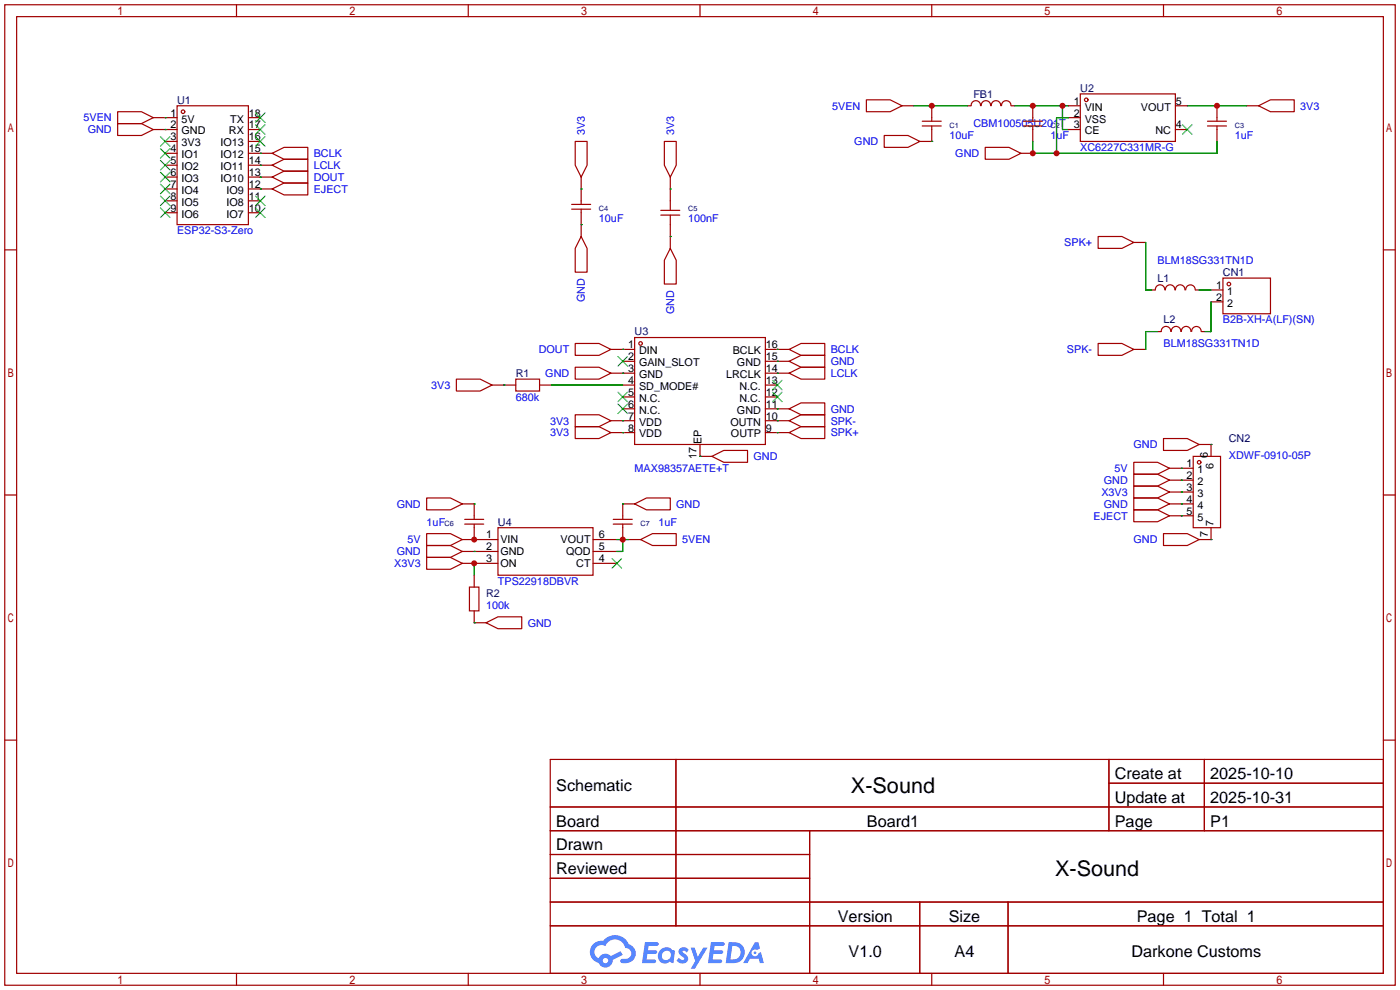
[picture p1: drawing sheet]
<svg xmlns="http://www.w3.org/2000/svg" width="299mm" height="212mm" viewBox="0 0 299 212" stroke-linecap="round" stroke-linejoin="round" font-family="sans-serif">
<g fill="none" stroke="#a10000" stroke-width=".25">
<path d="M1 1h297.2v209.6h-297.2zM3.6 3.6h292.1v204.4h-292.1zM50.5 1v2.6M100.1 1v2.6M149.6 1v2.6M199.1 1v2.6M248.7 1v2.6M1 53.4h2.6M295.7 53.4h2.5M1 105.8h2.6M295.7 105.8h2.5M1 158.2h2.6"/>
<path d="M295.7 158.2h2.5M117.6 162.3h178.1v45.7h-178.1zM117.6 172.5h178.1M117.6 177.5h178.1M144.5 162.3v35.6M173 177.5v30.5M237 162.3v15.2M237 167.4h58.7M257.4 162.3v15.2M117.6 182.6h55.4M117.6 192.8h178.1M117.6 187.7h55.4"/>
<path d="M117.6 197.9h178.1M196.6 192.8v15.2M215.4 192.8v15.2M50.5 208v2.6M100.1 208v2.6M149.6 208v2.6M199.1 208v2.6M248.7 208v2.6"/>
</g>
<g fill="#5487ff">
<path d="M145.3 202.7a1.3 1.3 0 0 1 1.9 .3l-.4 .6a.54 .54 0 0 0-.9-.2l.1 .2a1.34 1.34 0 0 1 .9 1.8 1.47 1.47 0 0 1-2.3-.1l.5-.6 .8 .5a.31 .31 0 0 0 .4-.3 .31 .31 0 0 0-.3-.4 1.12 1.12 0 0 1-.7-1.8z"/>
<path d="M147.6 202.5h.9l.6 2 1.2-2h.9l-2.7 4.6h-.9l1-1.7z"/>
<path d="M137.8 201.4h1.7a1.31 1.31 0 0 1 1.2 .2 .4 .4 0 0 1-.3 .5l-1.8 .1-.1 .9h1.6a.4 .4 0 0 1 .4 .4 .4 .4 0 0 1-.5 .4h-1.6l-.2 1.2h1.4a.46 .46 0 0 1 .5 0 .46 .46 0 0 1 .1 .5l-.4 .2h-2.6z"/>
<path d="M151.9 201.4h1.7a1.32 1.32 0 0 1 1.2 .2 .39 .39 0 0 1-.3 .5l-1.8 .1-.1 .9h1.6a.4 .4 0 0 1 .4 .4 .4 .4 0 0 1-.4 .4h-1.7l-.2 1.2h1.4a.46 .46 0 0 1 .5 0 .46 .46 0 0 1 .1 .5l-.4 .2h-2.6z"/>
<path d="M161.3 201.4h.8l.3 1.3-.6 .4a.75 .75 0 0 0-1.1 .3 .75 .75 0 0 0 .5 1 .75 .75 0 0 0 .9-.7l.5-.2 .6 2.3h-.8l-.3-.9h-1.8l-.5 .9h-1z"/>
<path d="M155.7 201.4l-.6 4.4h1.5a2.27 2.27 0 0 0 2.6-2.2 2.27 2.27 0 0 0-2.7-2.2zM156.5 202.1a1.5 1.5 0 0 1 1.8 1.6 1.5 1.5 0 0 1-1.9 1.4h-.3z"/>
<path d="M141.2 203a1.6 1.6 0 0 0-.3 2.3 1.6 1.6 0 0 0 2.3 .2l.7 .3 .3-2.4-.1-.3-.5-.1a1.58 1.58 0 0 0-2.4 0zM141.8 203.5a.98 .98 0 0 1 1.6 .4 .98 .98 0 0 1-1.1 1.3 .94 .94 0 0 1-.9-.7 .94 .94 0 0 1 .4-1z"/>
<path d="M126.8 201.8a2.37 2.37 0 0 0 1.1 4 1.54 1.54 0 0 0 1.8 1 1.54 1.54 0 0 0 1.2-1.6l2.2-1.1-.5-.8-2 1a1.57 1.57 0 0 0-2.7 .5 1.5 1.5 0 0 1-.7-2.1 1.5 1.5 0 0 1 2.2-.5 2.23 2.23 0 0 1 2.3-1.4 2.23 2.23 0 0 1 2 1.8 1.16 1.16 0 0 1 1.2 1.1 1.16 1.16 0 0 1-1.1 1.2h-.7a.47 .47 0 0 0-.5 .4 .47 .47 0 0 0 .4 .5 2.17 2.17 0 0 0 2.5-.9 2.17 2.17 0 0 0-.3-2.7l-.8-.4a3.2 3.2 0 0 0-5.5-.7l-1.1 .1zM128.8 205.3a.6 .6 0 0 1 1.2 0 .6 .6 0 0 1-1.2 0z"/>
<circle cx="161.4" cy="203.6" r=".28"/>
</g>
<g fill="none" stroke="#a10000" stroke-width=".25">
<path d="M25.1 23.9h5.1l2.6 1.2-2.6 1.3h-5.1zM25.1 26.4h5.1l2.6 1.3-2.6 1.3h-5.1zM32.8 25.1h5M32.8 27.7h5M35.3 30.2h2.5M35.3 32.8h2.5M35.3 35.3h2.5M35.3 37.8h2.5M37.8 22.6h15.3v25.4h-15.3zM53.1 25.1h2.5M53.1 27.7h2.5M53.1 30.2h2.5"/>
<path d="M53.1 32.8h5.1M53.1 35.3h5.1M53.1 37.8h5.1M58.2 32.8l2.5-1.3h5.1v2.5h-5.1zM58.2 35.3l2.5-1.3h5.1v2.6h-5.1zM58.2 37.8l2.5-1.2h5.1v2.5h-5.1zM122.9 30.2h2.6v5.1l-1.3 2.5-1.3-2.5zM124.2 37.8v5.9M142 30.2h2.5v5.1l-1.2 2.5-1.3-2.5zM143.3 37.8v7.2M185.2 21.3h5l2.6 1.3-2.6 1.3h-5zM189 29h5.1l2.5 1.2-2.5 1.3h-5.1z"/>
<path d="M192.8 22.6h2.5M197.1 26.9h4.1M197.1 25.9h4.1M199.1 26.9v3.3h-2.5M199.1 22.6v3.3M209.6 22.6a1.01 1.01 0 0 0-1-1.1 1.01 1.01 0 0 0-1.1 1.1h-.7M209.7 22.6a1.01 1.01 0 0 1 1-1.1 1.01 1.01 0 0 1 1 1.1M210.6 31.5h5l2.6 1.3-2.6 1.2h-5zM211.9 22.6a1.01 1.01 0 0 1 1-1.1 1.01 1.01 0 0 1 1 1.1M214 22.6a1.01 1.01 0 0 1 1.1-1.1 1.01 1.01 0 0 1 1 1.1M216.2 22.6h.7M218.2 32.8h2.5"/>
<path d="M218.7 26.9h4.1M218.7 25.9h4.1M220.7 22.6v3.3M220.7 26.9v3.3M228.3 25.1h2.6M228.3 27.7h2.6M228.3 22.6h2.6M230.9 20.1h20.3v10.1h-20.3zM251.2 27.7h2.5M251.2 22.6h2.5M258.1 26.9h4M258.1 25.9h4"/>
<path d="M260.1 22.6v3.3M260.1 26.9v3.3M266.4 22.6h2.6M269 22.6l2.5-1.3h5.1v2.6h-5.1zM35.3 40.4h2.5M35.3 42.9h2.5M35.3 45.5h2.5M53.1 40.4h5.1M53.1 42.9h2.5M53.1 45.5h2.5M58.2 40.4l2.5-1.3h5.1v2.6h-5.1zM122.2 44.7h4"/>
<path d="M122.2 43.7h4M124.2 50.5l1.3 2.6v5.1h-2.6v-5.1zM124.2 44.7v5.8M141.2 46h4.1M141.2 45h4.1M143.3 53.1l1.2 2.5v5.1h-2.5v-5.1zM143.3 46v7.1M234.7 50.5h5.1l2.5 1.3-2.5 1.3h-5.1zM242.3 51.8h2.6M261.4 59.4h10.1v7.7h-10.1zM122.9 78.5h5.1l2.6 1.3-2.6 1.2h-5.1zM122.9 73.4h5.1l2.6 1.3-2.6 1.2h-5.1z"/>
<path d="M130.6 74.7h5M130.6 79.8h5M133.1 77.2h2.5M135.6 72.1h28v22.9h-28zM163.6 74.7h5.1M163.6 77.2h5.1M163.6 79.8h5.1M168.7 74.7l2.5-1.3h5.1v2.5h-5.1zM168.7 79.8l2.5-1.3h5.1v2.5h-5.1zM168.7 77.2l2.5-1.3h5.1v2.6h-5.1zM234.7 73.4h5.1l2.5 1.3-2.5 1.2h-5.1zM242.3 74.7h2.6"/>
<path d="M247.4 70.9h.8M248.2 70.9a1.01 1.01 0 0 1 1-1.1 1.01 1.01 0 0 1 1 1.1M248.9 62a1.01 1.01 0 0 0-1-1.1 1.01 1.01 0 0 0-1 1.1h-.8M249.1 62a1.01 1.01 0 0 1 1-1.1 1.01 1.01 0 0 1 1 1.1M250.3 70.9a1.01 1.01 0 0 1 1.1-1.1 1.01 1.01 0 0 1 1 1.1M251.2 62a1.01 1.01 0 0 1 1-1.1 1.01 1.01 0 0 1 1 1.1M252.5 70.9a1.01 1.01 0 0 1 1-1.1 1.01 1.01 0 0 1 1 1.1M253.4 62a1.01 1.01 0 0 1 1-1.1 1.01 1.01 0 0 1 1 1.1M254.7 70.9a1.01 1.01 0 0 1 1-1.1 1.01 1.01 0 0 1 1 1.1M255.5 62h.8M256.8 70.9h.8M258.8 62h2.6"/>
<path d="M258.8 64.5h2.6M97.5 81h5.1l2.6 1.3-2.6 1.3h-5.1zM105.2 82.3h5M110.2 81h5.1v2.6h-5.1zM115.3 82.3h2.6M122.9 88.6h5.1l2.6 1.3-2.6 1.3h-5.1zM122.9 91.2h5.1l2.6 1.3-2.6 1.2h-5.1zM130.6 89.9h5M130.6 92.5h5M133.1 82.3h2.5M133.1 84.8h2.5M133.1 87.4h2.5"/>
<path d="M149.6 95v2.5h2.5M152.1 97.5l2.6-1.2h5.1v2.5h-5.1zM163.6 82.3h2.5M163.6 84.8h2.5M163.6 87.4h5.1M163.6 89.9h5.1M163.6 92.5h5.1M168.7 87.4l2.5-1.3h5.1v2.5h-5.1zM168.7 89.9l2.5-1.3h5.1v2.6h-5.1zM168.7 92.5l2.5-1.3h5.1v2.5h-5.1zM242.3 98.8h5.1l2.5 1.3-2.5 1.2h-5.1zM248.7 93.7h5l2.6 1.3-2.6 1.3h-5z"/>
<path d="M255 97.5h5.9v15.3h-5.9zM256.3 95h2.5v2.5M91.2 119.1h5.1l2.5 1.3-2.5 1.3h-5.1zM91.2 114h5.1l2.5 1.3-2.5 1.3h-5.1zM91.2 116.6h5.1l2.5 1.3-2.5 1.2h-5.1zM91.2 106.4h5.1l2.5 1.3-2.5 1.3h-5.1zM98.8 115.3h7.6M98.8 107.7h2.5v3.3M98.8 117.9h7.6M99.3 112h4.1M99.3 111h4.1M101.3 112v3.3"/>
<path d="M106.4 112.8h20.3v10.1h-20.3zM126.7 115.3h5.1M126.7 117.9h5.1M131.1 112h4M131.1 111h4M133.1 112v3.3M134.4 115.3h2.5M135.6 107.7l2.6-1.3h5.1v2.6h-5.1zM135.6 107.7h-2.5v3.3M136.9 115.3l2.5-1.3h5.1v2.6h-5.1zM242.3 101.3h5.1l2.5 1.3-2.5 1.3h-5.1zM242.3 109h5.1l2.5 1.2-2.5 1.3h-5.1z"/>
<path d="M242.3 103.9h5.1l2.5 1.3-2.5 1.2h-5.1zM242.3 106.4h5.1l2.5 1.3-2.5 1.3h-5.1zM248.7 114h5l2.6 1.3-2.6 1.3h-5zM249.9 100.1h5.1M249.9 102.6h5.1M249.9 110.2h5.1M249.9 105.2h5.1M249.9 107.7h5.1M258.8 112.8v2.5h-2.5M98.8 120.4h7.6M100.3 125.5h2.1v5.1h-2.1zM101.3 122.9v2.6"/>
<path d="M101.3 130.6v2.5h2.6M103.9 133.1l2.5-1.3h5.1v2.6h-5.1zM126.7 120.4h5.1"/>
<circle cx="39.1" cy="23.9" r=".38"/>
<circle cx="232.2" cy="21.3" r=".38"/>
<circle cx="136.9" cy="73.4" r=".38"/>
<circle cx="262.6" cy="60.7" r=".38"/>
<circle cx="256.3" cy="98.8" r=".38"/>
</g>
<g fill="none" stroke="#3c3" stroke-width=".25">
<path d="M34.3 29.2l2 2M34.3 31.8l2 2M34.3 34.3l2 2M34.3 36.8l2 2.1M34.3 39.4l2 2M36.3 29.2l-2 2M36.3 31.8l-2 2M36.3 34.3l-2 2M36.3 36.8l-2 2.1M36.3 39.4l-2 2M54.6 29.2l2 2M54.6 26.7l2 2"/>
<path d="M54.6 24.1l2 2.1M56.6 24.1l-2 2.1M56.6 29.2l-2 2M56.6 26.7l-2 2M252.7 26.7l2.1 2M254.8 26.7l-2.1 2M34.3 41.9l2 2M34.3 44.4l2 2.1M36.3 41.9l-2 2M36.3 44.4l-2 2.1M54.6 44.4l2 2.1M54.6 41.9l2 2"/>
<path d="M56.6 44.4l-2 2.1M56.6 41.9l-2 2M132.1 76.2l2 2M134.1 76.2l-2 2M132.1 83.8l2 2.1M132.1 86.4l2 2M134.1 83.8l-2 2.1M134.1 86.4l-2 2M165.1 83.8l2 2.1M165.1 81.3l2 2M167.1 83.8l-2 2.1M167.1 81.3l-2 2"/>
<path d="M130.8 119.4l2 2M132.8 119.4l-2 2"/>
</g>
<g fill="none" stroke="#008700" stroke-width=".25">
<path d="M35.3 25.1h.1M35.3 27.7h.1M55.6 32.8h.1M55.6 35.3h.1M55.6 37.8h.1M195.3 22.6h11.5M199.1 30.2h.1M216.9 22.6h11.4M220.7 30.2v2.6h39.4v-2.6M227.1 22.6v5.1h1.2M228.3 25.1h-2.5v7.7M253.7 22.6h12.7"/>
<path d="M55.6 40.4h.1M124.2 40.4h.1M124.2 48h.1M143.3 40.4h.1M143.3 50.5h.1M244.9 51.8v10.2h1.2M133.1 79.8h.1M133.1 74.7h.1M166.1 74.7h.1M166.1 79.8h.1M166.1 77.2h.1M247.4 70.9h-2.5v3.8"/>
<path d="M256.3 62h2.5M258.8 64.5v6.4h-1.2M107.7 82.3h.1M117.9 82.3h15.2M133.1 89.9h.1M133.1 92.5h.1M149.6 97.5h.1M166.1 87.4h.1M166.1 89.9h.1M166.1 92.5h.1M258.8 95h.1M101.3 117.9h.1"/>
<path d="M101.3 115.3h.1M101.3 107.7h.1M131.8 115.3h2.6M133.1 107.7h.1M133.1 115.3v2.6h-1.3M252.5 100.1h.1M252.5 110.2h.1M252.5 102.6h.1M252.5 105.2h.1M252.5 107.7h.1M258.8 115.3h.1M101.3 133.1h.1"/>
<path d="M101.3 120.4v2.5"/>
</g>
<g fill="#c00">
<circle cx="199.1" cy="22.6" r=".63"/>
<circle cx="220.7" cy="22.6" r=".63"/>
<circle cx="227.1" cy="22.6" r=".63"/>
<circle cx="260.1" cy="22.6" r=".63"/>
<circle cx="220.7" cy="32.8" r=".63"/>
<circle cx="225.8" cy="32.8" r=".63"/>
<circle cx="133.1" cy="115.3" r=".63"/>
<circle cx="101.3" cy="120.4" r=".63"/>
<circle cx="101.3" cy="115.3" r=".63"/>
</g>
<g font-size="4.6">
<text x="181.9" y="169.4">X-Sound</text>
<text x="225.5" y="187.2">X-Sound</text>
</g>
<g font-size="3.5">
<text x="238.3" y="166.5">Create at</text>
<text x="258.7" y="166.5">2025-10-10</text>
<text x="118.9" y="169.1">Schematic</text>
<text x="238.3" y="171.6">Update at</text>
<text x="258.7" y="171.6">2025-10-31</text>
<text x="118.9" y="176.7">Board</text>
<text x="185.3" y="176.7">Board1</text>
<text x="238.3" y="176.7">Page</text>
<text x="258.7" y="176.7">P1</text>
<text x="118.9" y="181.8">Drawn</text>
<text x="118.9" y="186.8">Reviewed</text>
<text x="179.1" y="197">Version</text>
<text x="202.8" y="197">Size</text>
<text x="243" y="197">Page 1 Total 1</text>
<text x="181.4" y="204.6">V1.0</text>
<text x="204" y="204.6">A4</text>
<text x="241.8" y="204.6">Darkone Customs</text>
</g>
<g font-size="2.3" fill="#000080">
<text x="37.8" y="22.1">U1</text>
<text x="208" y="20.9">FB1</text>
<text x="230.9" y="19.6">U2</text>
<text x="261.4" y="59">CN1</text>
<text x="247.4" y="60.2">L1</text>
<text x="135.6" y="71.7">U3</text>
<text x="248.7" y="69.1">L2</text>
<text x="110.2" y="80.6">R1</text>
<text x="262.6" y="94.5">CN2</text>
<text x="106.4" y="112.3">U4</text>
<text x="103.9" y="127.6">R2</text>
</g>
<g font-size="2.3" fill="#00f">
<text x="177.9" y="23.4">5VEN</text>
<text x="277.9" y="23.4">3V3</text>
<text x="17.8" y="26">5VEN</text>
<text x="18.7" y="28.5">GND</text>
<text x="125" y="29" transform="rotate(-90 125 29)">3V3</text>
<text x="144.1" y="29" transform="rotate(-90 144.1 29)">3V3</text>
<text x="202.9" y="29.8">10uF</text>
<text x="208" y="27.2">CBM100505U201T</text>
<text x="224.5" y="29.8">1uF</text>
<text x="263.9" y="29.8">1uF</text>
<text x="67.1" y="33.6">BCLK</text>
<text x="182.6" y="31">GND</text>
<text x="204.2" y="33.6">GND</text>
<text x="230.9" y="32.3">XC6227C331MR-G</text>
<text x="67.1" y="36.1">LCLK</text>
<text x="67.1" y="38.7">DOUT</text>
<text x="67.1" y="41.2">EJECT</text>
<text x="128" y="47.5">10uF</text>
<text x="147.1" y="47.5">100nF</text>
<text x="37.8" y="50.1">ESP32-S3-Zero</text>
<text x="227.5" y="52.6">SPK+</text>
<text x="247.4" y="56.4">BLM18SG331TN1D</text>
<text x="125" y="64.6" transform="rotate(-90 125 64.6)">GND</text>
<text x="144.1" y="67.1" transform="rotate(-90 144.1 67.1)">GND</text>
<text x="261.4" y="69.1">B2B-XH-A(LF)(SN)</text>
<text x="115.1" y="75.5">DOUT</text>
<text x="177.5" y="75.5">BCLK</text>
<text x="228" y="75.5">SPK-</text>
<text x="248.7" y="74.2">BLM18SG331TN1D</text>
<text x="92.2" y="83.1">3V3</text>
<text x="116.5" y="80.6">GND</text>
<text x="177.5" y="80.6">LCLK</text>
<text x="177.5" y="78">GND</text>
<text x="110.2" y="85.6">680k</text>
<text x="177.5" y="88.2">GND</text>
<text x="117.6" y="90.7">3V3</text>
<text x="117.6" y="93.3">3V3</text>
<text x="177.5" y="90.7">SPK-</text>
<text x="177.5" y="93.3">SPK+</text>
<text x="242.3" y="95.8">GND</text>
<text x="135.6" y="100.9">MAX98357AETE+T</text>
<text x="161" y="98.3">GND</text>
<text x="238.2" y="100.9">5V</text>
<text x="262.6" y="98.1">XDWF-0910-05P</text>
<text x="235.4" y="106">X3V3</text>
<text x="235.9" y="103.4">GND</text>
<text x="84.8" y="108.5">GND</text>
<text x="91.2" y="112.3">1uF</text>
<text x="140.7" y="112.3">1uF</text>
<text x="144.5" y="108.5">GND</text>
<text x="233.7" y="111">EJECT</text>
<text x="235.9" y="108.5">GND</text>
<text x="84.8" y="118.7">GND</text>
<text x="87.1" y="116.1">5V</text>
<text x="145.8" y="116.1">5VEN</text>
<text x="242.3" y="116.1">GND</text>
<text x="84.3" y="121.2">X3V3</text>
<text x="106.4" y="125">TPS22918DBVR</text>
<text x="103.9" y="130.1">100k</text>
<text x="112.8" y="133.9">GND</text>
</g>
<g font-size="2.3">
<text x="229.5" y="22.4">1</text>
<text x="231.8" y="23.6">VIN</text>
<text x="243.9" y="23.6">VOUT</text>
<text x="251.3" y="22.4">5</text>
<text x="36.4" y="24.9">1</text>
<text x="36.4" y="27.5">2</text>
<text x="36.4" y="30">3</text>
<text x="38.8" y="26.2">5V</text>
<text x="38.8" y="28.7">GND</text>
<text x="48.9" y="28.7">RX</text>
<text x="49.2" y="26.2">TX</text>
<text x="53.2" y="30">16</text>
<text x="53.2" y="27.5">17</text>
<text x="53.2" y="24.9">18</text>
<text x="229.5" y="24.9">2</text>
<text x="229.5" y="27.5">3</text>
<text x="231.8" y="26.2">VSS</text>
<text x="231.8" y="28.7">CE</text>
<text x="246.9" y="28.7">NC</text>
<text x="251.3" y="27.5">4</text>
<text x="36.4" y="32.5">4</text>
<text x="36.4" y="35.1">5</text>
<text x="38.8" y="31.3">3V3</text>
<text x="38.8" y="33.8">IO1</text>
<text x="47.1" y="33.8">IO12</text>
<text x="47.1" y="31.3">IO13</text>
<text x="53.2" y="35.1">14</text>
<text x="53.2" y="32.5">15</text>
<text x="36.4" y="37.6">6</text>
<text x="36.4" y="40.2">7</text>
<text x="38.8" y="36.3">IO2</text>
<text x="38.8" y="38.9">IO3</text>
<text x="38.8" y="41.4">IO4</text>
<text x="47.1" y="38.9">IO10</text>
<text x="47.1" y="36.3">IO11</text>
<text x="48.4" y="41.4">IO9</text>
<text x="53.2" y="40.2">12</text>
<text x="53.2" y="37.6">13</text>
<text x="36.4" y="42.7">8</text>
<text x="36.4" y="45.2">9</text>
<text x="38.8" y="44">IO5</text>
<text x="38.8" y="46.5">IO6</text>
<text x="48.4" y="46.5">IO7</text>
<text x="48.4" y="44">IO8</text>
<text x="53.2" y="45.2">10</text>
<text x="53.2" y="42.7">11</text>
<text x="260" y="61.7">1</text>
<text x="260" y="64.3">2</text>
<text x="262.3" y="63">1</text>
<text x="262.3" y="65.6">2</text>
<text x="134.2" y="74.4">1</text>
<text x="134.2" y="77">2</text>
<text x="136.6" y="75.7">DIN</text>
<text x="156.6" y="75.7">BCLK</text>
<text x="163.7" y="77">15</text>
<text x="163.7" y="74.4">16</text>
<text x="134.2" y="79.5">3</text>
<text x="134.2" y="82.1">4</text>
<text x="136.6" y="78.3">GAIN_SLOT</text>
<text x="136.6" y="80.8">GND</text>
<text x="136.6" y="83.3">SD_MODE#</text>
<text x="155.2" y="80.8">LRCLK</text>
<text x="157.5" y="78.3">GND</text>
<text x="158" y="83.3">N.C.</text>
<text x="163.7" y="82.1">13</text>
<text x="163.7" y="79.5">14</text>
<text x="134.2" y="84.6">5</text>
<text x="134.2" y="87.1">6</text>
<text x="134.2" y="89.7">7</text>
<text x="136.6" y="85.9">N.C.</text>
<text x="136.6" y="88.4">N.C.</text>
<text x="157.5" y="88.4">GND</text>
<text x="158" y="85.9">N.C.</text>
<text x="163.7" y="89.7">10</text>
<text x="163.7" y="87.1">11</text>
<text x="163.7" y="84.6">12</text>
<text x="134.2" y="92.2">8</text>
<text x="136.6" y="91">VDD</text>
<text x="136.6" y="93.5">VDD</text>
<text x="149.9" y="95" transform="rotate(-90 149.9 95)">EP</text>
<text x="156.1" y="91">OUTN</text>
<text x="156.2" y="93.5">OUTP</text>
<text x="163.7" y="92.2">9</text>
<text x="148.9" y="98.1" transform="rotate(-90 148.9 98.1)">17</text>
<text x="253.6" y="99.8">1</text>
<text x="256" y="101.1">1</text>
<text x="258.1" y="97.9" transform="rotate(-90 258.1 97.9)">6</text>
<text x="259.4" y="100.2" transform="rotate(-90 259.4 100.2)">6</text>
<text x="253.6" y="102.4">2</text>
<text x="253.6" y="104.9">3</text>
<text x="253.6" y="107.5">4</text>
<text x="256" y="103.7">2</text>
<text x="256" y="106.2">3</text>
<text x="253.6" y="110">5</text>
<text x="256" y="108.7">4</text>
<text x="256" y="111.3">5</text>
<text x="259.4" y="112.3" transform="rotate(-90 259.4 112.3)">7</text>
<text x="103.9" y="115.1">1</text>
<text x="103.9" y="117.6">2</text>
<text x="106.9" y="116.1">VIN</text>
<text x="106.9" y="118.6">GND</text>
<text x="119.8" y="116.1">VOUT</text>
<text x="121" y="118.6">QOD</text>
<text x="128" y="117.6">5</text>
<text x="128" y="115.1">6</text>
<text x="258.1" y="114.7" transform="rotate(-90 258.1 114.7)">7</text>
<text x="103.9" y="120.2">3</text>
<text x="106.9" y="121.2">ON</text>
<text x="123.2" y="121.2">CT</text>
<text x="128" y="120.2">4</text>
</g>
<g font-size="1.6" fill="#000080">
<text x="202.9" y="27.4">C1</text>
<text x="224.5" y="27.4">C2</text>
<text x="263.9" y="27.4">C3</text>
<text x="128" y="45.2">C4</text>
<text x="147.1" y="45.2">C5</text>
<text x="95" y="112.5">C6</text>
<text x="136.9" y="112.5">C7</text>
</g>
</svg>
